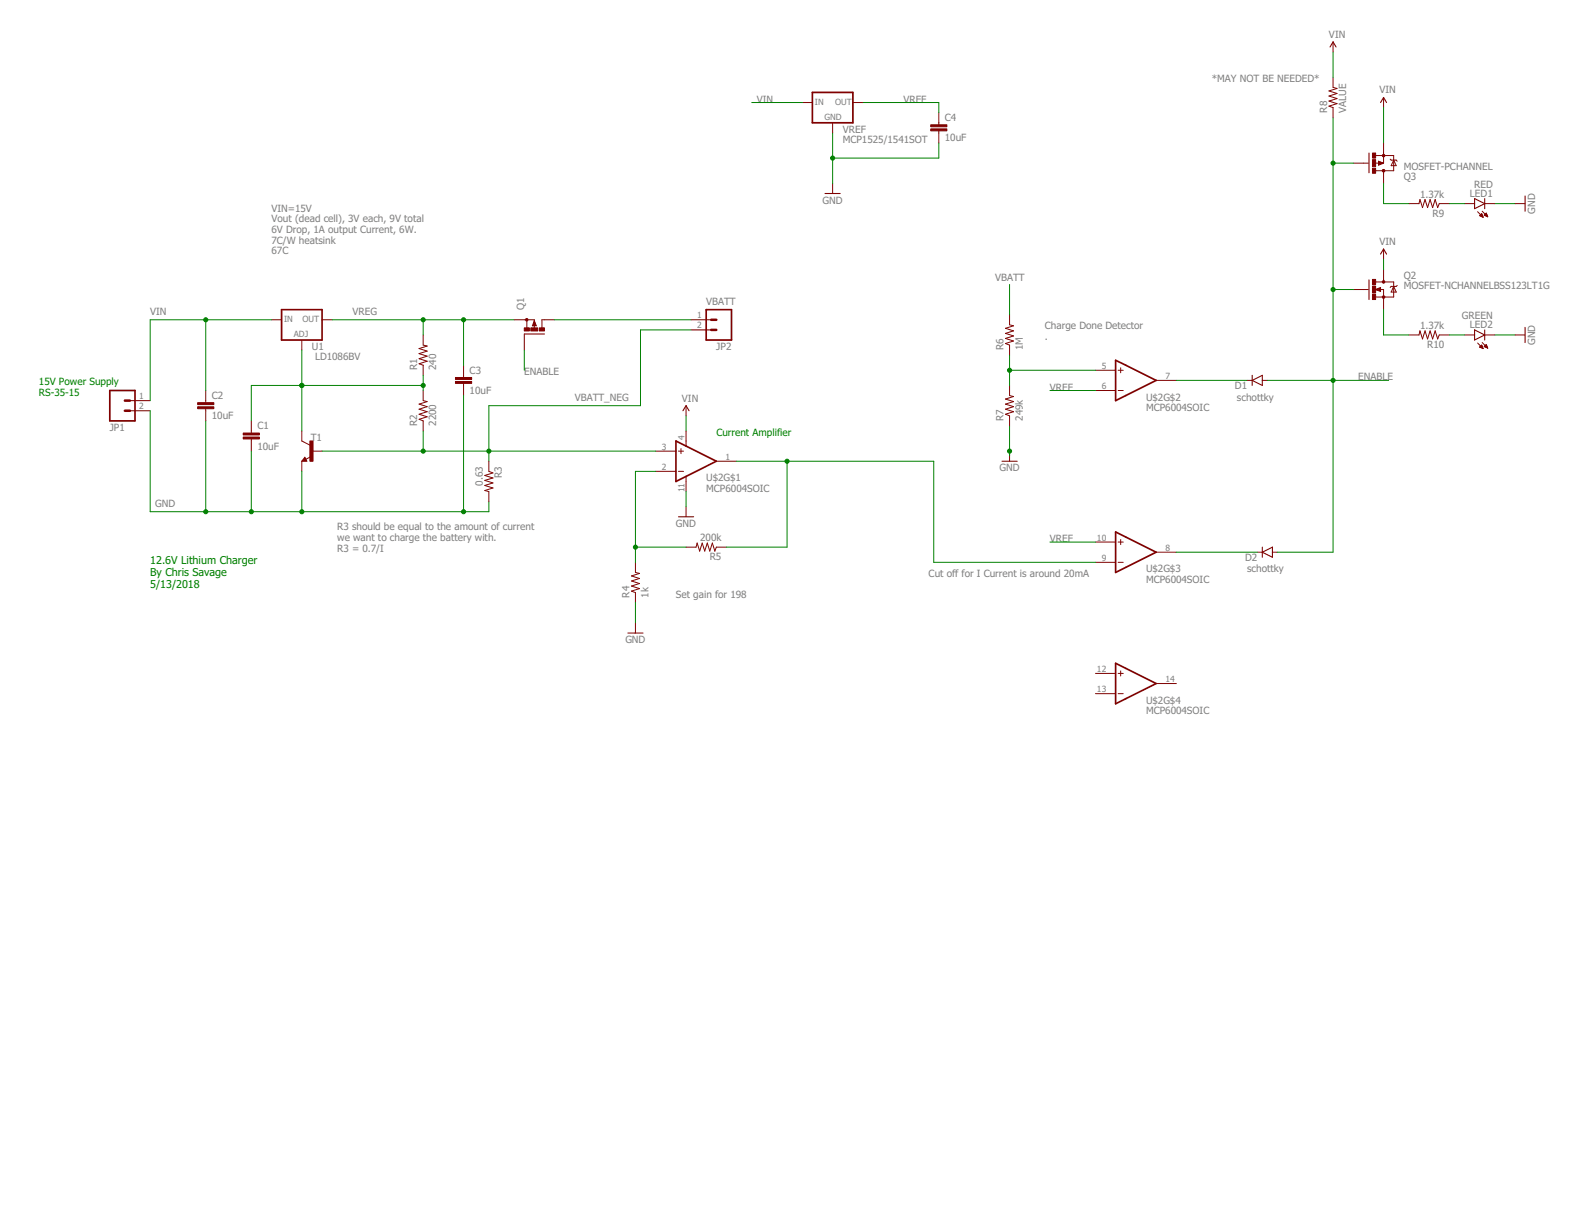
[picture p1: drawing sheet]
<svg xmlns="http://www.w3.org/2000/svg" width="279mm" height="216mm" viewBox="0 0 279 216" stroke-linecap="round" stroke-linejoin="round" font-family="sans-serif">
<path d="M142.7 16.2h7.1v5.4h-7.1zM49.4 54.4h7.2v5.3h-7.2zM124 54.4h4.5v5.3h-4.5zM19.3 68.6h4.4v5.3h-4.4zM118.7 77.5l7.1 3.5-7.1 3.6zM195.9 63.3l7.1 3.5-7.1 3.6zM195.9 93.5l7.1 3.5-7.1 3.6zM195.9 116.5l7.1 3.6-7.1 3.5z" fill="none" stroke="#800000" stroke-width=".3"/>
<g fill="none" stroke="#800000" stroke-width=".18">
<path d="M140.9 18h1.8M149.8 18h1.7M164.9 19.8v2.1M234.1 13.6v1.7l.7 .2-1.4 .5 1.4 .4-1.4 .5 1.4 .4-1.4 .5 1.4 .4-1.4 .4 .7 .3v1.8M234.1 7.4v1.7M243 17.1v1.8M146.2 21.6v1.7M146.2 32.2v1.8M164.9 23v2.1M237.7 28.7h2.6M241.6 27.3h3.2v2.7h-3.2M241.6 28.7h.6"/>
<path d="M242.1 28.3l.9 .4-.9 .3zM243 25.1v3.6M243 30v2.2M244.1 28l.2 .1h.9l.2 .2M244.8 28.1l.4 1h-.9zM247.4 35.8h1.8l.2-.7 .4 1.4 .5-1.4 .4 1.4 .4-1.4 .5 1.4 .4-1.4 .5 1.4 .3-.7h1.7M257.2 35.8h1.8M259.5 37.2l1 1M259.8 37.9l.7 .3M259.8 37.9l.4-.4 .3 .7M259.9 37.9h.4M259.9 37.9h.5"/>
<path d="M259.9 37.8h.4M260 37.7h.3M260.1 37.6h.1M260.1 38h.3M260.2 37.6h.1M260.3 37.1l1 1M260.3 38.1h.1M260.6 37.8l.7 .3M260.6 37.8l.4-.4 .3 .7M260.7 37.8h.4M260.7 35.8h1.8M260.7 37.7h.4"/>
<path d="M260.8 37.9h.4M260.8 37.6h.3M260.9 37.6h.1M260.9 37.9h.3M261 37.5h.1M261.1 38h.1M266.1 35.8h1.7M47.7 56.2h1.7M53 59.7v1.8M56.6 56.2h1.7M74.3 58.8v1.8l.7 .2-1.4 .4 1.4 .5-1.4 .4 1.4 .5-1.4 .4 1.4 .5-1.4 .4 .7 .3v1.7M90.3 56.2h3.5v.2"/>
<path d="M92.1 58.7v2.8M92.5 56.2v1.4M93.8 57.1v.7M93.8 56.4l.4 .8h-.7zM97.4 56.2h-2.2v1.4M121.4 56.2h3.5M121.4 58h3.5M177.3 55.3v1.8l.7 .1-1.4 .5 1.4 .4-1.4 .5 1.4 .4-1.4 .5 1.4 .4-1.4 .4 .7 .3v1.8M237.7 50.9h2.6M241.6 50.9l.8-.4v.7zM241.6 49.5h3.2v2.7h-3.2M242.4 50.9h.6v3.5"/>
<path d="M243 43.8v1.7M243 47.3v2.2M244.8 50.3l.4 1h-.9zM245.4 50.1l-.2 .2h-.9l-.2 .2M247.4 58.8h1.8l.2-.7 .4 1.4 .5-1.4 .4 1.4 .4-1.4 .5 1.4 .4-1.4 .5 1.4 .3-.7h1.7M257.2 58.8h1.8M260.7 58.8h1.8M266.1 58.8h1.7M22.8 70.4h3.6M22.8 72.2h3.6M36.1 68.6v2.1M36.1 71.8v2.1"/>
<path d="M44.1 73.9v2.2M44.1 77.1v2.1M53 75.7v1.8l1.4 .7M54.8 79.2h1.8M74.3 68.6v1.8l.7 .1-1.4 .5 1.4 .4-1.4 .5 1.4 .4-1.4 .5 1.4 .4-1.4 .5 .7 .2v1.8M81.4 64.2v2.1M81.4 67.4v2.1M115.1 79.2h3.6M119.1 79.2h.9M119.6 78.8v.9M120.5 71.3v1.7M120.5 75.7v2.7"/>
<path d="M177.3 67.7v1.8l.7 .2-1.4 .4 1.4 .4-1.4 .5 1.4 .4-1.4 .5 1.4 .4-1.4 .5 .7 .2v1.8M177.3 79.2v1.8M192.4 65h3.5M192.4 68.6h3.5M196.4 65h.9M196.4 68.6h.9M196.8 64.6v.9M203 66.8h3.6M219 66.8h.9M221.7 66.8h.9M259.5 60.3l1 .9M259.8 61l.7 .2"/>
<path d="M259.8 61l.4-.4 .3 .6M259.8 61h.5M259.9 60.9h.4M260 60.8h.3M260 61h.4M260.1 60.7h.1M260.2 61.1h.2M260.3 60.2l1 1M260.3 61.2h.1M260.6 60.9l.7 .3M260.6 60.9l.4-.4 .3 .7M260.7 60.9h.5"/>
<path d="M260.7 60.8h.4M260.8 60.7h.3M260.8 61h.4M260.9 60.7h.1M260.9 60.6h.1M261 61h.2M261.2 61.1h.1M53 81v1.8M53.5 80.3l.4 .7h-.9zM54.6 80.2l-.9 .5M85.9 81v1.8l.7 .3-1.5 .4 1.5 .5-1.5 .4 1.5 .4-1.5 .5 1.5 .4-1.5 .5 .8 .2v1.7M111.6 98.8v1.8l.7 .1-1.4 .5 1.4 .4-1.4 .5 1.4 .4-1.4 .5 1.4 .4-1.4 .4 .7 .3v1.8"/>
<path d="M115.1 82.8h3.6M119.1 82.8h.9M120.5 83.7v2.7M120.5 89v1.8M120.5 96.1h1.7l.2-.7 .5 1.4 .4-1.4 .5 1.4 .4-1.4 .5 1.4 .4-1.4 .4 1.4 .3-.7h1.8M125.8 81h3.5M192.4 95.2h3.5M192.4 98.8h3.5M196.4 95.2h.9M196.4 98.8h.9M196.8 94.8v.9M203 97h3.6"/>
<path d="M220.8 97h.9M223.5 97h.8M111.6 109.4v1.8M192.4 118.3h3.5M196.4 118.3h.9M196.8 117.9v.8M192.4 121.9h3.5M196.4 121.9h.9M203 120.1h3.6"/>
</g>
<g fill="none" stroke="#800000" stroke-width=".19">
<path d="M233.6 8.3l.5-.9 .5 .9M242.4 18l.6-.9 .5 .9M144.9 34h2.7M240.4 26.9v3.5M259 34.9l1.7 .9-1.7 .9zM260.7 34.9v1.8M267.8 34.4v2.7M92.1 58.7h3.5M240.4 49.2v3.4M242.4 44.6l.6-.8 .5 .8M259 58l1.7 .8-1.7 .9zM260.7 58v1.7"/>
<path d="M267.8 57.5v2.7M119.9 72.2l.6-.9 .5 .9M219.9 66.8l1.8-.9v1.8zM219.9 65.9v1.8M53.5 80.7l-.1 .2h.3l-.2-.4-.3 .4h.5M119.1 90.8h2.7M176 81h2.6M221.7 96.1v1.8M221.7 97l1.8-.9v1.8zM110.3 111.2h2.6"/>
</g>
<g fill="#800000" stroke="#800000" stroke-width=".18">
<path d="M54.4 77.5h.6v3.5h-.6z"/>
<path d="M42.7 76.8h2.9v.3h-2.9z"/>
<path d="M42.7 76.1h2.9v.3h-2.9z"/>
<path d="M92.1 57.6h.9v.5h-.9z"/>
<path d="M94.7 57.6h.9v.5h-.9z"/>
<path d="M93.2 57.6h1.2v.5h-1.2z"/>
<path d="M241 51.7h.6v.9h-.6z"/>
<path d="M241 49.1h.6v.9h-.6z"/>
<path d="M241 50.2h.6v1.3h-.6z"/>
<path d="M241 26.9h.6v.9h-.6z"/>
<path d="M241 29.5h.6v.9h-.6z"/>
<path d="M241 28h.6v1.3h-.6z"/>
<path d="M34.7 71.5h2.8v.3h-2.8z"/>
<path d="M34.7 70.7h2.8v.4h-2.8z"/>
<path d="M80 67h2.8v.4h-2.8z"/>
<path d="M80 66.3h2.8v.4h-2.8z"/>
<path d="M163.4 22.6h2.9v.4h-2.9z"/>
<path d="M163.4 21.9h2.9v.4h-2.9z"/>
</g>
<path d="M242.2 28.5l.6 .2-.6 .2v-.2h.2M93.8 57v.1h.2l-.2-.6-.1 .6M242.4 50.7l-.7 .2 .7 .1v-.1h-.2" fill="none" stroke="#800000" stroke-width=".23"/>
<g fill="#800000" stroke="#800000" stroke-width=".18">
<path d="M242.8 49.4h.3v.3h-.3z" fill-rule="evenodd"/>
<circle cx="92.5" cy="56.2" r=".23"/>
<circle cx="243" cy="52.2" r=".23"/>
<circle cx="243" cy="27.3" r=".23"/>
<circle cx="243" cy="30" r=".24"/>
</g>
<path d="M124.9 58h.9M124.9 56.2h.9M21.9 72.2h.9M21.9 70.4h.9" fill="none" stroke="#800000" stroke-width=".44"/>
<g fill="none" stroke="#008000" stroke-width=".18">
<path d="M132 18h8.9M151.5 18h13.4v1.8M234.1 9.1v4.5M243 18.9v6.2M146.2 23.3v8.9M164.9 25.1v2.7h-18.7M234.1 20.7v76.3h-9.8M234.1 28.7h3.6M243 32.2v3.6h4.4M254.5 35.8h2.7M262.5 35.8h3.6M36.1 56.2v12.4"/>
<path d="M47.7 56.2h-21.3v14.2M58.3 56.2h32M74.3 56.2v2.6M81.4 56.2v8M97.4 56.2h24M121.4 58h-8.9v13.3h-26.6v9.7M177.3 50v5.3M234.1 50.9h3.6M243 54.4v4.4h4.4M243 45.5v1.8M254.5 58.8h2.7M262.5 58.8h3.6"/>
<path d="M26.4 72.2v17.7h59.5v-1.8M36.1 73.9v16M44.1 79.2v10.7M53 61.5v14.2M56.6 79.2h58.5M74.3 67.7h-30.2v6.2M74.3 65.9v2.7M74.3 75.7v3.5M81.4 69.5v20.4M92.1 61.5v3.5M120.5 73v2.7M177.3 62.4v5.3"/>
<path d="M177.3 74.8v5.3M177.3 65h15.1M184.4 68.6h8M206.6 66.8h12.4M222.6 66.8h21.3M53 82.8v7.1M111.6 96.1h8.9M115.1 82.8h-3.5v16M120.5 86.4v2.6M129.3 81h34.7v17.8h28.4M138.2 81v15.1h-10.6M184.4 95.2h8"/>
<path d="M206.6 97h14.2M111.6 105.9v3.5"/>
</g>
<g fill="#008000" stroke="#008000" stroke-width=".18">
<circle cx="44.1" cy="89.9" r=".36"/>
<circle cx="53" cy="89.9" r=".36"/>
<circle cx="36.1" cy="89.9" r=".36"/>
<circle cx="81.4" cy="89.9" r=".36"/>
<circle cx="146.2" cy="27.8" r=".36"/>
<circle cx="177.3" cy="79.2" r=".36"/>
<circle cx="74.3" cy="56.2" r=".36"/>
<circle cx="81.4" cy="56.2" r=".36"/>
<circle cx="74.3" cy="79.2" r=".36"/>
<circle cx="85.9" cy="79.2" r=".36"/>
<circle cx="36.1" cy="56.2" r=".36"/>
<circle cx="53" cy="67.7" r=".36"/>
<circle cx="74.3" cy="67.7" r=".36"/>
<circle cx="111.6" cy="96.1" r=".36"/>
<circle cx="138.2" cy="81" r=".36"/>
<circle cx="234.1" cy="66.8" r=".36"/>
<circle cx="234.1" cy="50.9" r=".36"/>
<circle cx="234.1" cy="28.7" r=".36"/>
<circle cx="177.3" cy="65" r=".36"/>
</g>
<g font-size="1.9" fill="#008000">
<text x="26.4" y="99.2">12.6V Lithium Charger</text>
<text x="26.4" y="101.2">By Chris Savage</text>
<text x="26.4" y="103.2">5/13/2018</text>
</g>
<g font-size="1.8" fill="#808080">
<text x="233.4" y="6.7">VIN</text>
<text x="212.8" y="14.5">*MAY NOT BE NEEDED*</text>
<text x="242.3" y="16.4">VIN</text>
<text x="132.9" y="18">VIN</text>
<text x="148" y="23.3">VREF</text>
<text x="158.6" y="18">VREF</text>
<text x="165.9" y="21.3">C4</text>
<text x="233.1" y="19.8" transform="rotate(-90 233.1 19.8)">R8</text>
<text x="236.4" y="19.8" transform="rotate(-90 236.4 19.8)">VALUE</text>
<text x="148" y="25.1">MCP1525/1541SOT</text>
<text x="165.9" y="24.8">10uF</text>
<text x="246.5" y="29.9">MOSFET-PCHANNEL</text>
<text x="144.4" y="35.8">GND</text>
<text x="246.5" y="31.7">Q3</text>
<text x="249.4" y="34.7">1.37k</text>
<text x="258.2" y="34.5">LED1</text>
<text x="258.9" y="33">RED</text>
<text x="47.7" y="37.2">VIN=15V</text>
<text x="47.7" y="39.1">Vout (dead cell), 3V each, 9V total</text>
<text x="47.7" y="40.9">6V Drop, 1A output Current, 6W.</text>
<text x="251.6" y="38.1">R9</text>
<text x="269.6" y="37.5" transform="rotate(-90 269.6 37.5)">GND</text>
<text x="47.7" y="42.8">7C/W heatsink</text>
<text x="47.7" y="44.6">67C</text>
<text x="242.3" y="43">VIN</text>
<text x="124" y="53.5">VBATT</text>
<text x="174.8" y="49.4">VBATT</text>
<text x="246.5" y="50.9">MOSFET-NCHANNELBSS123LT1G</text>
<text x="246.5" y="49.1">Q2</text>
<text x="26.4" y="55.3">VIN</text>
<text x="61.9" y="55.3">VREG</text>
<text x="92.1" y="54.4" transform="rotate(-90 92.1 54.4)">Q1</text>
<text x="183.5" y="57.9">Charge Done Detector</text>
<text x="183.5" y="59.7">.</text>
<text x="249.4" y="57.8">1.37k</text>
<text x="256.7" y="56.1">GREEN</text>
<text x="258.2" y="57.6">LED2</text>
<text x="54.8" y="61.5">U1</text>
<text x="55.3" y="63.3">LD1086BV</text>
<text x="73.3" y="65.1" transform="rotate(-90 73.3 65.1)">R1</text>
<text x="76.6" y="65.1" transform="rotate(-90 76.6 65.1)">240</text>
<text x="82.5" y="65.7">C3</text>
<text x="92.1" y="65.9">ENABLE</text>
<text x="125.8" y="61.5">JP2</text>
<text x="176.2" y="61.5" transform="rotate(-90 176.2 61.5)">R6</text>
<text x="179.6" y="61.5" transform="rotate(-90 179.6 61.5)">1M</text>
<text x="250.6" y="61.1">R10</text>
<text x="269.6" y="60.6" transform="rotate(-90 269.6 60.6)">GND</text>
<text x="37.2" y="70.1">C2</text>
<text x="82.5" y="69.2">10uF</text>
<text x="100.9" y="70.4">VBATT_NEG</text>
<text x="119.8" y="70.6">VIN</text>
<text x="184.4" y="68.6">VREF</text>
<text x="201.3" y="70.4">U$2G$2</text>
<text x="216.9" y="68.4">D1</text>
<text x="217.2" y="70.4">schottky</text>
<text x="238.5" y="66.8">ENABLE</text>
<text x="19.3" y="75.7">JP1</text>
<text x="37.2" y="73.7">10uF</text>
<text x="45.2" y="75.4">C1</text>
<text x="54.6" y="77.5">T1</text>
<text x="73.3" y="74.8" transform="rotate(-90 73.3 74.8)">R2</text>
<text x="76.6" y="74.8" transform="rotate(-90 76.6 74.8)">2200</text>
<text x="176.2" y="73.9" transform="rotate(-90 176.2 73.9)">R7</text>
<text x="179.6" y="73.9" transform="rotate(-90 179.6 73.9)">249k</text>
<text x="201.3" y="72.2">MCP6004SOIC</text>
<text x="45.2" y="79">10uF</text>
<text x="88.1" y="84" transform="rotate(-90 88.1 84)">R3</text>
<text x="175.5" y="82.8">GND</text>
<text x="27.3" y="89">GND</text>
<text x="84.8" y="85.3" transform="rotate(-90 84.8 85.3)">0.63</text>
<text x="124" y="86.4">MCP6004SOIC</text>
<text x="124" y="84.6">U$2G$1</text>
<text x="59.2" y="93.2">R3 should be equal to the amount of current</text>
<text x="59.2" y="95.1">we want to charge the battery with.</text>
<text x="118.7" y="92.6">GND</text>
<text x="123" y="95.1">200k</text>
<text x="184.4" y="95.2">VREF</text>
<text x="59.2" y="96.9">R3 = 0.7/I</text>
<text x="124.6" y="98.4">R5</text>
<text x="163.1" y="101.4">Cut off for I Current is around 20mA</text>
<text x="201.3" y="100.6">U$2G$3</text>
<text x="218.6" y="98.6">D2</text>
<text x="219" y="100.6">schottky</text>
<text x="110.5" y="105" transform="rotate(-90 110.5 105)">R4</text>
<text x="113.9" y="105" transform="rotate(-90 113.9 105)">1k</text>
<text x="118.7" y="105">Set gain for 198</text>
<text x="201.3" y="102.3">MCP6004SOIC</text>
<text x="109.8" y="113">GND</text>
<text x="201.3" y="125.4">MCP6004SOIC</text>
<text x="201.3" y="123.6">U$2G$4</text>
</g>
<g font-size="1.8" fill="#008000">
<text x="6.8" y="67.6">15V Power Supply</text>
<text x="6.8" y="69.5">RS-35-15</text>
<text x="125.8" y="76.6">Current Amplifier</text>
</g>
<g font-size="1.5" fill="#808080">
<text x="143.1" y="18.5">IN</text>
<text x="144.8" y="21">GND</text>
<text x="146.7" y="18.5">OUT</text>
<text x="49.9" y="56.6">IN</text>
<text x="51.6" y="59.2">ADJ</text>
<text x="53.1" y="56.6">OUT</text>
<text x="122.5" y="55.9">1</text>
<text x="122.5" y="57.7">2</text>
<text x="193.5" y="64.8">5</text>
<text x="24.5" y="70.1">1</text>
<text x="24.5" y="71.9">2</text>
<text x="193.5" y="68.4">6</text>
<text x="204.7" y="66.6">7</text>
<text x="120.2" y="77.2" transform="rotate(-90 120.2 77.2)">4</text>
<text x="116.2" y="82.6">2</text>
<text x="116.2" y="79">3</text>
<text x="127.4" y="80.8">1</text>
<text x="120.2" y="86.5" transform="rotate(-90 120.2 86.5)">11</text>
<text x="192.6" y="95">10</text>
<text x="193.5" y="98.5">9</text>
<text x="204.7" y="96.8">8</text>
<text x="192.6" y="118.1">12</text>
<text x="204.7" y="119.8">14</text>
<text x="192.6" y="121.6">13</text>
</g>
</svg>
